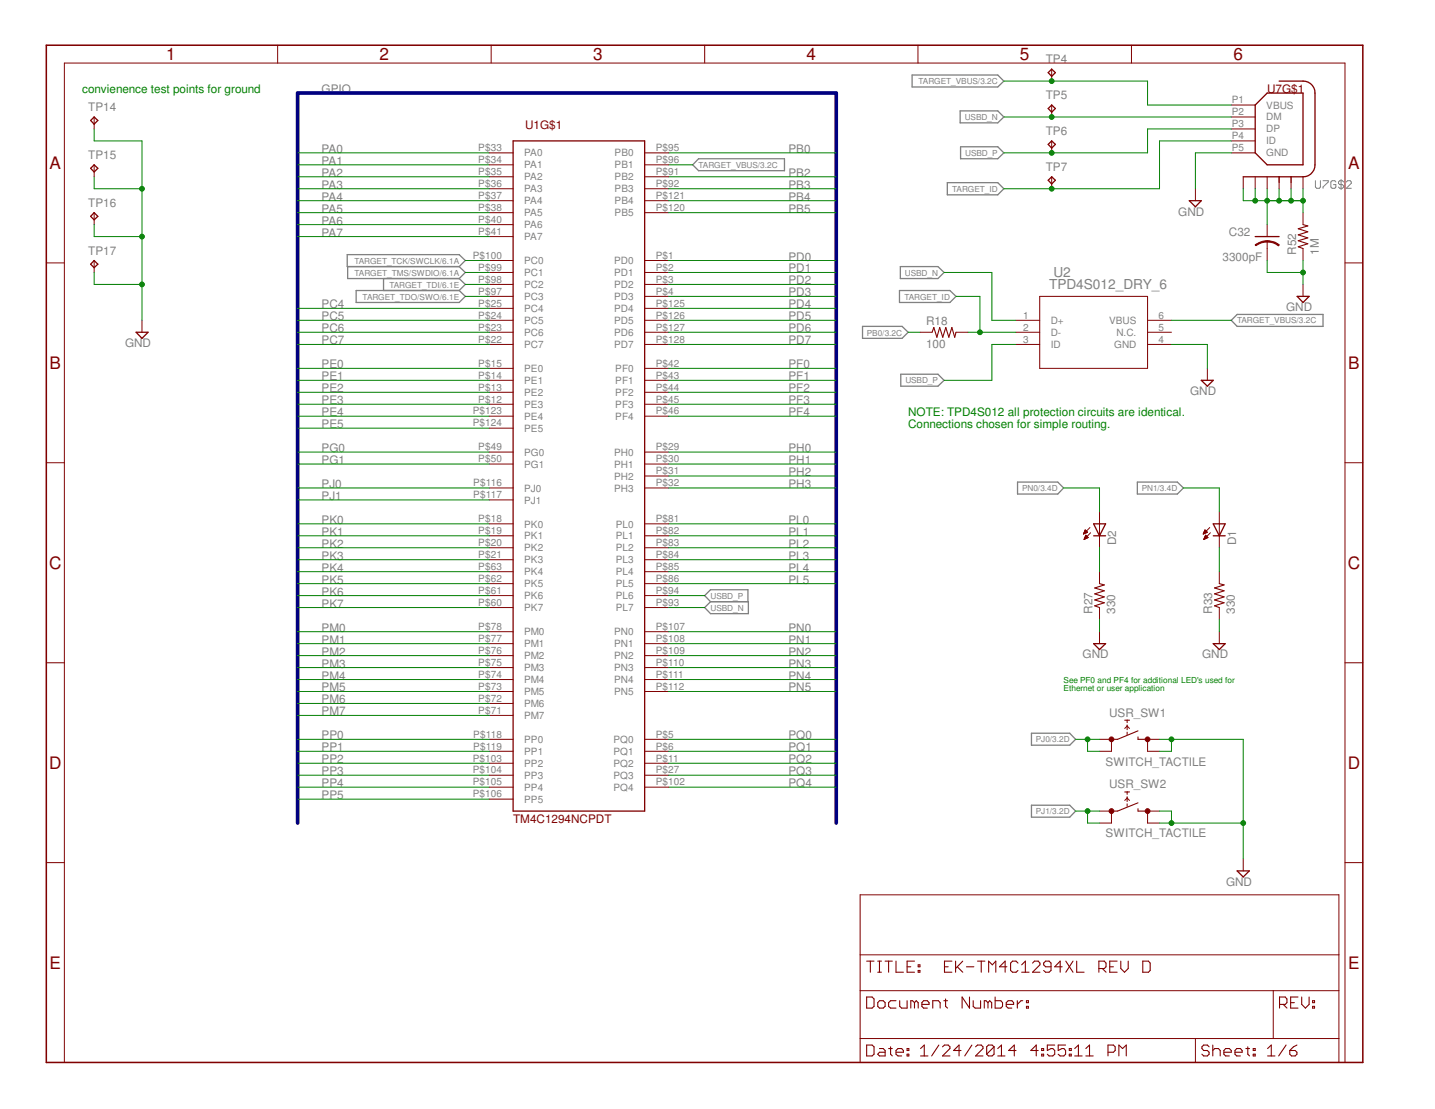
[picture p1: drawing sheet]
<svg xmlns="http://www.w3.org/2000/svg" width="279mm" height="216mm" viewBox="0 0 279 216" stroke-linecap="round" stroke-linejoin="round" font-family="sans-serif">
<path d="M256.1 35.2v1.2l.3 .3h.5l.2-.3v-1.2M257.6 35.2h1v.2l-1 1v.3M260.1 35.4l-.2-.2h-.5l-.3 .2v1l.3 .3h.5l.2-.3v-.5h-.5M261.1 34.9v2M261.6 35.4l-.2-.2h-.5l-.3 .2v.3l.3 .2h.5l.2 .3v.2l-.2 .3h-.5l-.3-.3M262.1 35.4l.3-.2h.5l.2 .2v.3l-1 1h1" fill="none" stroke="#808080" stroke-width=".19"/>
<g fill="none" stroke="#808080" stroke-width=".25">
<path d="M177.6 14.6h16.7l1.2 1.2-1.2 1.1h-16.7zM136 30.9h16.7v2.3h-16.7l-1.1-1.1zM184.4 35.6h9.9l1.2 1.1-1.2 1.2h-9.9zM186.9 21.6h7.4l1.2 1.2-1.2 1.1h-7.4zM187 28.6h7.3l1.2 1.2-1.2 1.1h-7.3zM67.6 49.6h21.8l1.2 1.1-1.2 1.2h-21.8zM67.7 51.9v2.3h21.7M69.3 56.6h20.1l1.2 1.1-1.2 1.2h-20.1zM74.7 54.2v2.4M89.4 51.9l1.2 1.1-1.2 1.2M89.4 54.2l1.2 1.2-1.2 1.2M175.1 56.6h9.9l1.1 1.1-1.1 1.2h-9.9z"/>
<path d="M175.3 51.9h7.3l1.2 1.1-1.2 1.2h-7.3zM167.9 63.5h7.7l1.2 1.2-1.2 1.2h-7.7zM175.4 72.9h7.2l1.2 1.1-1.2 1.2h-7.2zM239.7 62.4l1.2-1.2h16.7v2.3h-16.7zM198.1 93.9h7.9l1.1 1.1-1.1 1.2h-7.9zM221.4 93.9h7.8l1.2 1.1-1.2 1.2h-7.8zM138.3 117.1l-1.1-1.1 1.1-1.2h7.3v2.3M138.3 117.1h7.4v2.4h-7.4l-1.1-1.2zM200.8 142.7h7.5l1.1 1.2-1.1 1.2h-7.5zM200.8 156.8h7.5l1.1 1.1-1.1 1.2h-7.5z"/>
</g>
<path d="M9 8.8h256.3v198h-256.3z" fill="none" stroke="#800000" stroke-width=".3"/>
<g fill="none" stroke="#800000" stroke-width=".19">
<path d="M54.1 8.8v3.5M95.6 8.8v3.5M137.2 8.8v3.5M178.7 8.8v3.5M204.8 13.5v2.3M220.3 8.8v3.5M204.8 20.4v2.4M204.8 27.4v2.4M204.8 34.4v2.3M232.7 36.7v2.4M9 51.2h3.5M253.7 55.4v2.3"/>
<path d="M261.9 51.2h3.4M9 90.1h3.5M237.4 99.7v6.9M261.9 90.1h3.4M234.3 103.9h.1M234.4 103.7h.5M234.4 103.6h.6M234.4 104.9h.1M234.4 103.5h.5M234.4 104.9h.3M234.4 104.8h.5M234.5 103.4h.4"/>
<path d="M234.5 104.7h.5M234.5 103.4h.3M234.5 104.6h.7M234.6 103.3h.1M234.6 103.2h.1M234.6 104.6h.5M234.6 103.2l.5 .4-.8 .4zM234.6 104.5h.4M234.6 104.4h.3M234.7 104.4h.2M234.7 104.3h.1M234.7 104.2l.5 .4-.8 .4z"/>
<path d="M234.8 103.8h-.5M235.5 102.7l-1.2 1.3M235.7 103.7l-1.3 1.3M237.4 111.3v2.3M237.4 118.3v2.3M9 129h3.5M237.4 123v2.3M261.9 129h3.4M9 167.9h3.5M167.5 174.2h93.2v32.6h-93.2zM261.9 167.9h3.4M167.5 192.9h93.2"/>
<path d="M167.5 185.9h93.2M247.9 192.9v9.3M12.5 206.8v-194.5h249.4v194.5M167.5 202.2h93.2M232.7 202.2v4.6"/>
</g>
<g fill="none" stroke="#800000" stroke-width=".21">
<path d="M237.4 113.6l.9 .3-1.8 .6 1.8 .5-1.8 .6 1.8 .6-1.8 .6 1.8 .5-1.8 .6 .9 .4M168.7 194.1h1.1l.4 .4v1.4l-.4 .4h-1.1zM168.7 187.1h1.5M169.5 187.1v2.2M170.9 187.1h.7M170.9 189.3h.7M171.2 194.8h.8l.3 .4v.7l-.3 .4h-.8l-.3-.4v-.7zM171.2 187.1v2.2M172.3 187.1h1.4M173 187.1v2.2M174.5 187.1v2.2h1.4M174.5 194.8h-1.1l-.4 .4v.7l.4 .4h1.1"/>
<path d="M175.2 194.8v1.1l.4 .4h1v-1.5M176.6 188.2h.7M178.1 187.1h-1.5v2.2h1.5M178.1 195.2l-.4-.4h-.4v1.5M178.1 195.2l.3-.4 .4 .4v1.1M178.1 195.2v1.1M178.8 188.9h.3v.4h-.3zM178.8 187.8h.3v.4h-.3zM179.5 195.5h1.4v-.3l-.3-.4h-.8l-.3 .4v.7l.3 .4h.8M181.6 196.3v-1.5h1.1l.3 .4v1.1M183.8 194.8h.7M183.9 188.2h.7"/>
<path d="M184.1 194.5v1.4l.4 .4M185.3 187.1h-1.4v2.2h1.4M186.1 187.1v2.2M186.4 188.2l1.1 1.1M187.5 187.1l-1.4 1.5M188.2 188.2h1.4M188.8 194.1v2.2l-1.5-2.2v2.2M189.5 194.8v1.1l.4 .4h1v-1.5M190.3 187.1h1.5M191.1 187.1v2.2M192.4 195.2l-.4-.4h-.4v1.5M192.4 195.2v1.1"/>
<path d="M192.4 195.2l.3-.4 .4 .4v1.1M192.5 189.3v-2.2l.7 .7 .7-.7v2.2M193.8 194.1v2.2h1.1l.3-.4v-.7l-.3-.4h-1.1M195.9 195.5h1.5v-.3l-.4-.4h-.7l-.4 .4v.7l.4 .4h.7M196 188.2h-1.4l1.1-1.1v2.2M198.1 194.8v1.5M198.2 187.5l-.4-.4h-.7l-.3 .4v1.4l.3 .4h.7l.4-.4M198.9 189.3h1.5M198.9 187.8l.7-.7v2.2M199.1 194.8h-.3l-.7 .7M199.9 195.9h.3v.4h-.3zM199.9 194.8h.3v.4h-.3z"/>
<path d="M201 187.5l.4-.4h.7l.4 .4v.3l-1.5 1.5h1.5M204.6 188.2h-1l-.4-.4v-.3l.4-.4h.7l.3 .4v1.4l-.3 .4h-.7l-.4-.4M206.8 188.2h-1.4l1-1.1v2.2M207.5 187.1l1.4 2.2M208.9 187.1l-1.4 2.2M209.6 187.1v2.2h1.5M214 188.6h1l.3-.4v-.7l-.3-.4h-1v2.2M214.6 188.6l.7 .7M216.1 188.2h.7M217.5 187.1h-1.4v2.2h1.4M218.2 187.1v1.5l.7 .7 .8-.7v-1.5M222.5 187.1h1.1l.3 .4v1.4l-.3 .4h-1.1z"/>
<path d="M249.1 195.5h1.1l.4-.3v-.7l-.4-.4h-1.1v2.2M249.9 195.5l.7 .8M251.3 195.2h.7M252.7 194.1h-1.4v2.2h1.4M253.4 194.1v1.4l.8 .8 .7-.8v-1.4M255.6 195.9h.3v.4h-.3zM255.6 194.8h.3v.4h-.3zM168.7 203.5h1.1l.4 .3v1.4l-.4 .4h-1.1zM171.2 204.1h.8l.3 .4v1.1h-1.1l-.3-.4 .3-.3h1.1M173 204.1h.7M173.4 203.8v1.4l.3 .4M174.5 204.9h1.4v-.4l-.3-.4h-.8l-.3 .4v.7l.3 .4h.8"/>
<path d="M176.6 205.2h.4v.4h-.4zM176.6 204.1h.4v.4h-.4zM179.2 205.6h1.5M179.2 204.1l.8-.6v2.1M182.8 203.5l-1.4 2.1M183.5 203.8l.4-.3h.7l.4 .3v.3l-1.5 1.5h1.5M187.1 204.5h-1.4l1-1v2.1M189.2 203.5l-1.4 2.1M189.9 203.8l.4-.3h.8l.3 .3v.3l-1.5 1.5h1.5M193.5 203.8v1.4l-.3 .4h-.8l-.3-.4M193.5 203.8l-.3-.3h-.8l-.3 .3v1.4M193.5 203.8l-1.4 1.4"/>
<path d="M194.3 205.6h1.4M194.3 204.1l.7-.6v2.1M197.8 204.5h-1.4l1.1-1v2.1M202.1 204.5h-1.4l1.1-1v2.1M202.8 205.2h.4v.4h-.4zM202.8 204.1h.4v.4h-.4zM205.4 203.5h-1.5v1l.7-.4h.4l.4 .4v.7l-.4 .4h-.7l-.4-.4M207.5 203.5h-1.5v1l.8-.4h.3l.4 .4v.7l-.4 .4h-.7l-.4-.4M208.2 205.2h.4v.4h-.4zM208.2 204.1h.4v.4h-.4zM209.3 205.6h1.4M209.3 204.1l.7-.6v2.1"/>
<path d="M211.4 205.6h1.5M211.4 204.1l.7-.6v2.1M215.7 204.9h1.1l.3-.4v-.7l-.3-.3h-1.1v2.1M217.8 205.6v-2.1l.8 .6 .7-.6v2.1M235.4 203.8l-.3-.3h-.7l-.4 .3v.3l.4 .4h.7l.3 .4v.3l-.3 .4h-.7l-.4-.4M236.1 204.5l.4-.4h.7l.4 .4v1.1M236.1 203.5v2.1M238.3 204.9h1.4v-.4l-.3-.4h-.8l-.3 .4v.7l.3 .4h.8M240.5 204.9h1.4v-.4l-.4-.4h-.7l-.3 .4v.7l.3 .4h.7M242.6 204.1h.7M243 203.8v1.4l.3 .4M244 205.2h.4v.4h-.4z"/>
<path d="M244 204.1h.4v.4h-.4zM246.8 205.6h1.4M246.8 204.1l.7-.6v2.1M250.4 203.5l-1.4 2.1M251.1 204.5h1.1l.3 .4v.3l-.3 .4h-.7l-.4-.4zM252.5 203.5l-.7 .3-.7 .7"/>
</g>
<path d="M204.1 14.1l.7-.6 .7 .6-.7 .8zM204.1 21.1l.7-.7 .7 .7-.7 .7zM204.1 28.1l.7-.7 .7 .7-.7 .7zM204.1 35.1l.7-.7 .7 .7-.7 .7zM231.6 39.1h2.3l-1.2 1.2zM252.6 57.7h2.3l-1.2 1.2zM236.2 102h2.3l-1.1 2.3zM236.2 104.3h2.3M236.2 125.3h2.3l-1.1 1.1z" fill="none" stroke="#800000" stroke-width=".25"/>
<circle cx="216.4" cy="143.9" r=".46" fill="#800000"/>
<circle cx="216.4" cy="143.9" r=".46" fill="none" stroke="#800000" stroke-width=".19"/>
<circle cx="223.4" cy="143.9" r=".46" fill="#800000"/>
<g fill="none" stroke="#800000" stroke-width=".19">
<path d="M214.1 143.9h2.3v2.4h-2.3M219 141.8l.5-.4 .4 .4M225.8 143.9h-2.4v2.4h2.4"/>
<circle cx="223.4" cy="143.9" r=".46"/>
</g>
<path d="M219 140.2h.9M219.5 140.2v.5M219.5 141.1v1M219.5 142.5v.5M221.6 142.3l-4 1.6h-1.2M221.6 143.5v.4h1.8" fill="none" stroke="#800000" stroke-width=".21"/>
<circle cx="216.4" cy="157.9" r=".46" fill="#800000"/>
<circle cx="216.4" cy="157.9" r=".46" fill="none" stroke="#800000" stroke-width=".19"/>
<circle cx="223.4" cy="157.9" r=".46" fill="#800000"/>
<g fill="none" stroke="#800000" stroke-width=".19">
<path d="M18.3 22.8v2.3M18.3 32.1v2.3M95.2 29.8h4.7M95.2 32.1h4.7M95.2 34.4h4.7M95.2 36.7h4.7M95.2 39.1h4.7M125.5 29.8h4.7M125.5 32.1h4.7M125.5 34.4h4.7M125.5 36.7h4.7M125.5 39.1h4.7"/>
<path d="M239.7 22.8h4.7M239.7 25.1h4.7M239.7 29.8h4.7M239.7 27.4h4.7M239.7 20.4h4.7M242.1 34.4v2.3M244.4 34.4v2.3M246.7 34.4v2.3M249 34.4v2.3M251.4 34.4v2.3M253.7 34.4v2.3M18.3 41.4v2.3"/>
<path d="M18.3 50.7v2.3M95.2 57.7h4.7M95.2 41.4h4.7M95.2 43.7h4.7M95.2 46.1h4.7M95.2 50.7h4.7M95.2 53h4.7M95.2 55.4h4.7M125.5 57.7h4.7M125.5 41.4h4.7M125.5 50.7h4.7M125.5 53h4.7"/>
<path d="M125.5 55.4h4.7M202.4 57.7h21v14h-21zM246.7 47v1.4M253.7 41.4v2.3M253.7 48.4v2.3M27.6 62.4v2.3M95.2 71.7h4.7M95.2 62.4h4.7M95.2 64.7h4.7M95.2 67.1h4.7M95.2 60h4.7M95.2 74h4.7"/>
<path d="M95.2 76.4h4.7M95.2 78.7h4.7M125.5 71.7h4.7M125.5 62.4h4.7M125.5 64.7h4.7M125.5 67.1h4.7M125.5 60h4.7M125.5 74h4.7M125.5 76.4h4.7M125.5 78.7h4.7M179.2 64.7h2.3M186.1 64.7h2.4"/>
<path d="M197.8 62.4h4.6M197.8 64.7h4.6M197.8 67.1h4.6M223.4 62.4h4.7M223.4 64.7h4.7M223.4 67.1h4.7M235.1 71.7v2.3M95.2 81h4.7M95.2 83.4h4.7M95.2 88h4.7M95.2 90.3h4.7M95.2 95h4.7"/>
<path d="M95.2 97.3h4.7M125.5 81h4.7M125.5 88h4.7M125.5 90.3h4.7M125.5 92.7h4.7M125.5 95h4.7M214.1 99.7v6.9M95.2 102h4.7M95.2 104.3h4.7M95.2 106.6h4.7M95.2 109h4.7M95.2 111.3h4.7"/>
<path d="M95.2 113.6h4.7M95.2 116h4.7M95.2 118.3h4.7M125.5 102h4.7M125.5 104.3h4.7M125.5 106.6h4.7M125.5 109h4.7M125.5 111.3h4.7M125.5 113.6h4.7M125.5 116h4.7M125.5 118.3h4.7M211 103.9h.1"/>
<path d="M211.1 103.7h.6M211.1 104.9h.1M211.1 103.6h.7M211.1 104.9h.3M211.2 103.5h.5M211.2 103.4h.4M211.2 104.8h.3M211.2 103.4h.3M211.2 104.7h.6M211.2 104.6h.7M211.2 103.3h.2M211.2 104.6h.6"/>
<path d="M211.3 103.2l.5 .4-.9 .4zM211.3 103.2h.1M211.3 104.5h.4M211.3 104.4h.3M211.4 104.4h.2M211.4 104.3h.1M211.5 103.8h-.5M211.9 104.6l-.5-.4-.3 .8M211.9 104.6l-.8 .4M212.2 102.7l-1.3 1.3M212.3 103.7l-1.2 1.3M214.1 111.3v2.3"/>
<path d="M214.1 118.3v2.3M95.2 123h4.7M95.2 125.3h4.7M95.2 127.6h4.7M95.2 130h4.7M95.2 132.3h4.7M95.2 134.6h4.7M95.2 136.9h4.7M95.2 139.3h4.7M125.5 123h4.7M125.5 125.3h4.7M125.5 127.6h4.7"/>
<path d="M125.5 130h4.7M125.5 132.3h4.7M125.5 134.6h4.7M214.1 123v2.3M95.2 143.9h4.7M95.2 146.3h4.7M95.2 148.6h4.7M95.2 150.9h4.7M95.2 153.2h4.7M95.2 155.6h4.7M125.5 143.9h4.7M125.5 146.3h4.7"/>
<path d="M125.5 148.6h4.7M125.5 150.9h4.7M125.5 153.2h4.7M214.1 157.9h2.3v2.3h-2.3M219 155.8l.5-.4 .4 .4M225.8 157.9h-2.4v2.3h2.4M242.1 167.2v2.3"/>
<circle cx="223.4" cy="157.9" r=".46"/>
</g>
<path d="M253.7 43.7l.9 .3-1.8 .5 1.8 .6-1.8 .6 1.8 .6-1.8 .6 1.8 .6-1.8 .5 .9 .4M181.5 64.7l.3-.9 .6 1.9 .6-1.9 .6 1.9 .5-1.9 .6 1.9 .6-1.9 .6 1.9 .2-1M214.1 113.6l.9 .3-1.9 .6 1.9 .5-1.9 .6 1.9 .6-1.9 .6 1.9 .5-1.9 .6 1 .4M219 154.2h.9M219.5 154.2v.4M219.5 155.1v.9M219.5 156.5v.5M221.6 156.3l-4 1.6h-1.2M221.6 157.4v.5h1.8" fill="none" stroke="#800000" stroke-width=".21"/>
<g fill="none" stroke="#800000" stroke-width=".25">
<path d="M249 15.8h4.7a2.28 2.28 0 0 1 2.3 2.3v14a2.35 2.35 0 0 1-2.3 2.3h-11.6M17.7 23.5l.6-.7 .7 .7-.7 .7zM17.7 32.8l.6-.7 .7 .7-.7 .7zM99.9 27.4h25.6v130.5h-25.6zM244.4 20.4l2.3-2.3h7v14h-7l-2.3-2.3zM18.3 41.4l.7 .7-.7 .7-.6-.7zM18.3 50.7l.7 .7-.7 .7-.6-.7zM244.4 46.1h4.6M26.5 64.7h2.3l-1.2 1.2zM233.9 74h2.3l-1.1 1.2zM212.9 102h2.4l-1.2 2.3zM212.9 104.3h2.4"/>
<path d="M212.9 125.3h2.4l-1.2 1.1zM240.9 169.5h2.3l-1.1 1.2z"/>
</g>
<path d="M246.7 46.9a4.2 4.2 0 0 1 2.4 .8l-.2 .2a3.1 3.1 0 0 0-2.2-.8z" fill-rule="evenodd" fill="#800000"/>
<path d="M246.7 46.9a4.2 4.2 0 0 1 2.4 .8l-.2 .2a3.1 3.1 0 0 0-2.2-.8z" fill="none" stroke="#800000" stroke-width=".19"/>
<path d="M244.4 47.7l.2-.2a3.9 3.9 0 0 1 2.1-.6v.2a3.5 3.5 0 0 0-2.2 .7z" fill-rule="evenodd" fill="#800000"/>
<path d="M244.4 47.7l.2-.2a3.9 3.9 0 0 1 2.1-.6v.2a3.5 3.5 0 0 0-2.2 .7zM246.7 43.7v2.4M246.7 48.4v2.3" fill="none" stroke="#800000" stroke-width=".19"/>
<path d="M58 160.2v-142.1h104.8v142.1" fill="none" stroke="#000080" stroke-width=".72"/>
<path d="M195.5 15.8h9.3M58 29.8h37.2M58 32.1h37.2M58 34.4h37.2M58 36.7h37.2M58 39.1h37.2M130.2 29.8h32.6M130.2 32.1h4.7M58 41.4h37.2M58 43.7h37.2M58 46.1h37.2M176.8 64.7h2.4" fill="none" stroke="#008000" stroke-width=".19"/>
<circle cx="204.8" cy="15.8" r=".46" fill="#008000"/>
<g fill="none" stroke="#008000" stroke-width=".19">
<path d="M204.8 15.8h18.6v4.6h16.3M130.2 34.4h32.6M130.2 36.7h32.6M130.2 39.1h32.6M130.2 41.4h32.6M130.2 50.7h32.6M130.2 53h32.6M130.2 55.4h32.6M130.2 57.7h32.6M58 62.4h37.2M58 60h37.2M58 64.7h37.2"/>
<path d="M58 67.1h37.2M58 71.7h37.2M58 74h37.2M58 76.4h37.2M58 78.7h37.2M130.2 62.4h32.6M130.2 60h32.6M130.2 64.7h32.6M130.2 67.1h32.6M130.2 71.7h32.6M130.2 74h32.6M130.2 76.4h32.6"/>
<path d="M130.2 78.7h32.6M228.1 62.4h11.6M58 81h37.2M58 83.4h37.2M58 88h37.2M58 90.3h37.2M58 95h37.2M130.2 81h32.6M130.2 88h32.6M130.2 90.3h32.6M130.2 92.7h32.6M130.2 95h32.6"/>
<path d="M209.4 143.9h4.7M211.8 143.9v2.4h2.3"/>
<circle cx="204.8" cy="15.8" r=".46"/>
</g>
<circle cx="211.8" cy="143.9" r=".46" fill="#008000"/>
<g fill="none" stroke="#008000" stroke-width=".19">
<path d="M58 97.3h37.2M209.4 157.9h4.7M211.8 157.9v2.3h2.3"/>
<circle cx="211.8" cy="143.9" r=".46"/>
</g>
<circle cx="211.8" cy="157.9" r=".46" fill="#008000"/>
<g fill="none" stroke="#008000" stroke-width=".19">
<path d="M195.5 29.8h9.3M58 102h37.2M58 104.3h37.2M58 106.6h37.2M58 109h37.2M58 111.3h37.2M58 113.6h37.2M58 116h37.2M58 118.3h37.2M130.2 102h32.6M130.2 104.3h32.6M130.2 106.6h32.6"/>
<path d="M130.2 109h32.6M130.2 111.3h32.6M130.2 113.6h32.6M130.2 116h7"/>
<circle cx="211.8" cy="157.9" r=".46"/>
</g>
<circle cx="204.8" cy="29.8" r=".46" fill="#008000"/>
<g fill="none" stroke="#008000" stroke-width=".19">
<path d="M195.5 22.8h44.2M239.7 25.1h-16.3v4.7h-18.6M197.8 67.1h-4.7v6.9h-9.3M130.2 118.3h7"/>
<circle cx="204.8" cy="29.8" r=".46"/>
</g>
<circle cx="204.8" cy="22.8" r=".46" fill="#008000"/>
<g fill="none" stroke="#008000" stroke-width=".19">
<path d="M239.7 29.8h-7v6.9M183.8 53h9.3v9.4h4.7M246.7 50.7v2.3h7M253.7 50.7v4.7M207.1 95h7v4.7M230.4 95h7v4.7M58 123h37.2M58 125.3h37.2M58 127.6h37.2M58 130h37.2M58 132.3h37.2M58 134.6h37.2"/>
<path d="M58 136.9h37.2M58 139.3h37.2M130.2 123h32.6M130.2 125.3h32.6M130.2 127.6h32.6M130.2 130h32.6M130.2 132.3h32.6M130.2 134.6h32.6M237.4 120.6v2.4M58 143.9h37.2M58 146.3h37.2M58 148.6h37.2"/>
<path d="M58 150.9h37.2M58 153.2h37.2M58 155.6h37.2M130.2 143.9h32.6M130.2 146.3h32.6M130.2 148.6h32.6M130.2 150.9h32.6M130.2 153.2h32.6"/>
<circle cx="204.8" cy="22.8" r=".46"/>
</g>
<circle cx="253.7" cy="53" r=".46" fill="#008000"/>
<g fill="none" stroke="#008000" stroke-width=".19">
<path d="M225.8 143.9h16.3v23.3M225.8 160.2h2.3"/>
<circle cx="253.7" cy="53" r=".46"/>
</g>
<circle cx="242.1" cy="160.2" r=".46" fill="#008000"/>
<g fill="none" stroke="#008000" stroke-width=".19">
<path d="M225.8 157.9h2.3v2.3h14"/>
<circle cx="242.1" cy="160.2" r=".46"/>
</g>
<circle cx="228.1" cy="160.2" r=".46" fill="#008000"/>
<g fill="none" stroke="#008000" stroke-width=".19">
<path d="M228.1 143.9v2.4h-2.3"/>
<circle cx="228.1" cy="160.2" r=".46"/>
</g>
<circle cx="228.1" cy="143.9" r=".46" fill="#008000"/>
<g fill="none" stroke="#008000" stroke-width=".19">
<path d="M18.3 25.1v2.3h9.3v35M18.3 53v2.4h9.3M228.1 67.1h7v4.6M214.1 120.6v2.4"/>
<circle cx="228.1" cy="143.9" r=".46"/>
</g>
<circle cx="27.6" cy="55.4" r=".46" fill="#008000"/>
<g fill="none" stroke="#008000" stroke-width=".19">
<path d="M18.3 43.7v2.4h9.3"/>
<circle cx="27.6" cy="55.4" r=".46"/>
</g>
<circle cx="27.6" cy="46.1" r=".46" fill="#008000"/>
<g fill="none" stroke="#008000" stroke-width=".19">
<path d="M18.3 34.4v2.3h9.3"/>
<circle cx="27.6" cy="46.1" r=".46"/>
</g>
<circle cx="27.6" cy="36.7" r=".46" fill="#008000"/>
<g fill="none" stroke="#008000" stroke-width=".19">
<path d="M244.4 36.7v2.4M90.6 50.7h4.6M90.6 53h4.6M90.6 55.4h4.6M90.6 57.7h4.6M237.4 106.6v4.7"/>
<circle cx="27.6" cy="36.7" r=".46"/>
</g>
<circle cx="253.7" cy="39.1" r=".46" fill="#008000"/>
<g fill="none" stroke="#008000" stroke-width=".19">
<path d="M253.7 36.7v2.4h-7"/>
<circle cx="253.7" cy="39.1" r=".46"/>
</g>
<circle cx="244.4" cy="39.1" r=".46" fill="#008000"/>
<g fill="none" stroke="#008000" stroke-width=".19">
<path d="M244.4 39.1h7M246.7 36.7v2.4"/>
<circle cx="244.4" cy="39.1" r=".46"/>
</g>
<circle cx="246.7" cy="39.1" r=".46" fill="#008000"/>
<g fill="none" stroke="#008000" stroke-width=".19">
<path d="M249 36.7v2.4"/>
<circle cx="246.7" cy="39.1" r=".46"/>
</g>
<circle cx="249" cy="39.1" r=".46" fill="#008000"/>
<g fill="none" stroke="#008000" stroke-width=".19">
<path d="M251.4 36.7v2.4"/>
<circle cx="249" cy="39.1" r=".46"/>
</g>
<circle cx="251.4" cy="39.1" r=".46" fill="#008000"/>
<g fill="none" stroke="#008000" stroke-width=".19">
<path d="M242.1 36.7v2.4h2.3M246.7 39.1v4.6M253.7 39.1v2.3M190.8 57.7v7M188.5 64.7h9.3M214.1 106.6v4.7"/>
<circle cx="251.4" cy="39.1" r=".46"/>
</g>
<circle cx="190.8" cy="64.7" r=".46" fill="#008000"/>
<g fill="none" stroke="#008000" stroke-width=".19">
<path d="M195.5 36.7h30.3M186.1 57.7h4.7"/>
<circle cx="190.8" cy="64.7" r=".46"/>
</g>
<circle cx="204.8" cy="36.7" r=".46" fill="#008000"/>
<g fill="none" stroke="#008000" stroke-width=".19">
<path d="M239.7 27.4h-13.9v9.3"/>
<circle cx="204.8" cy="36.7" r=".46"/>
</g>
<g font-size="3.3" fill="#800000">
<text x="32.3" y="11.7">1</text>
<text x="73.9" y="11.7">2</text>
<text x="115.5" y="11.7">3</text>
<text x="157.1" y="11.7">4</text>
<text x="198.6" y="11.7">5</text>
<text x="240.2" y="11.7">6</text>
<text x="9.7" y="32.9">A</text>
<text x="262.5" y="32.9">A</text>
<text x="9.7" y="71.8">B</text>
<text x="262.5" y="71.8">B</text>
<text x="9.6" y="110.7">C</text>
<text x="262.4" y="110.7">C</text>
<text x="9.6" y="149.6">D</text>
<text x="262.4" y="149.6">D</text>
<text x="9.7" y="188.6">E</text>
<text x="262.5" y="188.6">E</text>
</g>
<g font-size="2.7" fill="#808080">
<text x="204.3" y="56.3">TPD4S012_DRY_6</text>
<text x="205.1" y="54">U2</text>
</g>
<g font-size="2.3" fill="#808080">
<text x="203.6" y="12.3">TP4</text>
<text x="17.2" y="21.6">TP14</text>
<text x="62.6" y="18.1">GPIO</text>
<text x="203.6" y="19.3">TP5</text>
<text x="62.6" y="29.8">PA0</text>
<text x="153.5" y="29.8">PB0</text>
<text x="203.6" y="26.2">TP6</text>
<text x="17.2" y="30.9">TP15</text>
<text x="62.6" y="32.1">PA1</text>
<text x="62.6" y="34.4">PA2</text>
<text x="153.5" y="34.4">PB2</text>
<text x="203.6" y="33.2">TP7</text>
<text x="17.2" y="40.3">TP16</text>
<text x="62.6" y="36.7">PA3</text>
<text x="62.6" y="41.4">PA5</text>
<text x="62.6" y="39.1">PA4</text>
<text x="153.5" y="36.7">PB3</text>
<text x="153.5" y="39.1">PB4</text>
<text x="153.5" y="41.4">PB5</text>
<text x="229.4" y="42">GND</text>
<text x="62.6" y="43.7">PA6</text>
<text x="62.6" y="46.1">PA7</text>
<text x="239.3" y="46">C32</text>
<text x="17.2" y="49.6">TP17</text>
<text x="153.5" y="50.7">PD0</text>
<text x="153.5" y="53">PD1</text>
<text x="238" y="50.9">3300pF</text>
<text x="252.3" y="49.6" transform="rotate(-90 252.3 49.6)">R52</text>
<text x="256.8" y="49.6" transform="rotate(-90 256.8 49.6)">1M</text>
<text x="153.5" y="55.4">PD2</text>
<text x="153.5" y="57.7">PD3</text>
<text x="62.6" y="60">PC4</text>
<text x="62.6" y="62.4">PC5</text>
<text x="62.6" y="64.7">PC6</text>
<text x="153.5" y="60">PD4</text>
<text x="153.5" y="62.4">PD5</text>
<text x="153.5" y="64.7">PD6</text>
<text x="180.3" y="63.3">R18</text>
<text x="250.4" y="60.6">GND</text>
<text x="24.3" y="67.6">GND</text>
<text x="62.6" y="67.1">PC7</text>
<text x="62.6" y="71.7">PE0</text>
<text x="153.5" y="67.1">PD7</text>
<text x="153.5" y="71.7">PF0</text>
<text x="180.3" y="67.7">100</text>
<text x="62.6" y="74">PE1</text>
<text x="62.6" y="76.4">PE2</text>
<text x="153.5" y="74">PF1</text>
<text x="153.5" y="76.4">PF2</text>
<text x="231.7" y="76.9">GND</text>
<text x="62.6" y="78.7">PE3</text>
<text x="62.6" y="81">PE4</text>
<text x="62.6" y="83.4">PE5</text>
<text x="153.5" y="78.7">PF3</text>
<text x="153.5" y="81">PF4</text>
<text x="62.6" y="88">PG0</text>
<text x="153.5" y="88">PH0</text>
<text x="62.6" y="90.3">PG1</text>
<text x="62.6" y="95">PJ0</text>
<text x="153.5" y="90.3">PH1</text>
<text x="153.5" y="92.7">PH2</text>
<text x="153.5" y="95">PH3</text>
<text x="62.6" y="97.3">PJ1</text>
<text x="62.6" y="102">PK0</text>
<text x="153.5" y="102">PL0</text>
<text x="62.6" y="104.3">PK1</text>
<text x="62.6" y="106.6">PK2</text>
<text x="153.5" y="104.3">PL1</text>
<text x="153.5" y="106.6">PL2</text>
<text x="217.3" y="106.2" transform="rotate(-90 217.3 106.2)">D2</text>
<text x="240.7" y="106.2" transform="rotate(-90 240.7 106.2)">D1</text>
<text x="62.6" y="109">PK3</text>
<text x="62.6" y="111.3">PK4</text>
<text x="62.6" y="113.6">PK5</text>
<text x="153.5" y="109">PL3</text>
<text x="153.5" y="111.3">PL4</text>
<text x="153.5" y="113.6">PL5</text>
<text x="62.6" y="116">PK6</text>
<text x="62.6" y="118.3">PK7</text>
<text x="212.7" y="119.5" transform="rotate(-90 212.7 119.5)">R27</text>
<text x="217.1" y="119.5" transform="rotate(-90 217.1 119.5)">330</text>
<text x="236" y="119.5" transform="rotate(-90 236 119.5)">R33</text>
<text x="240.4" y="119.5" transform="rotate(-90 240.4 119.5)">330</text>
<text x="62.6" y="123">PM0</text>
<text x="62.6" y="125.3">PM1</text>
<text x="153.5" y="125.3">PN1</text>
<text x="153.5" y="123">PN0</text>
<text x="62.6" y="127.6">PM2</text>
<text x="62.6" y="130">PM3</text>
<text x="153.5" y="127.6">PN2</text>
<text x="153.5" y="130">PN3</text>
<text x="210.8" y="128.2">GND</text>
<text x="234.1" y="128.2">GND</text>
<text x="62.6" y="132.3">PM4</text>
<text x="62.6" y="134.6">PM5</text>
<text x="62.6" y="136.9">PM6</text>
<text x="153.5" y="132.3">PN4</text>
<text x="153.5" y="134.6">PN5</text>
<text x="62.6" y="139.3">PM7</text>
<text x="62.6" y="143.9">PP0</text>
<text x="153.5" y="143.9">PQ0</text>
<text x="215.9" y="139.5">USR_SW1</text>
<text x="62.6" y="146.3">PP1</text>
<text x="62.6" y="148.6">PP2</text>
<text x="153.5" y="146.3">PQ1</text>
<text x="153.5" y="148.6">PQ2</text>
<text x="215.3" y="149.1">SWITCH_TACTILE</text>
<text x="62.6" y="150.9">PP3</text>
<text x="62.6" y="153.2">PP4</text>
<text x="62.6" y="155.6">PP5</text>
<text x="153.5" y="150.9">PQ3</text>
<text x="153.5" y="153.2">PQ4</text>
<text x="215.9" y="153.5">USR_SW2</text>
<text x="215.3" y="163">SWITCH_TACTILE</text>
<text x="238.7" y="172.5">GND</text>
</g>
<g font-size="2.3" fill="#008000">
<text x="16" y="18.1">convienence test points for ground</text>
<text x="176.8" y="80.9">NOTE: TPD4S012 all protection circuits are identical.</text>
<text x="176.8" y="83.4">Connections chosen for simple routing.</text>
</g>
<g font-size="2.3" fill="#800000">
<text x="246.7" y="18.1">U7G$1</text>
<text x="102.2" y="25.1">U1G$1</text>
<text x="99.9" y="160.2">TM4C1294NCPDT</text>
</g>
<g font-size="1.9" fill="#808080">
<text x="239.8" y="22.4">P2</text>
<text x="239.8" y="20.1">P1</text>
<text x="246.5" y="23.5">DM</text>
<text x="246.5" y="21.1">VBUS</text>
<text x="93.1" y="29.4">P$33</text>
<text x="127.7" y="29.4">P$95</text>
<text x="239.8" y="24.8">P3</text>
<text x="239.8" y="29.4">P5</text>
<text x="239.8" y="27.1">P4</text>
<text x="246.5" y="25.8">DP</text>
<text x="246.5" y="28.1">ID</text>
<text x="93.1" y="31.7">P$34</text>
<text x="93.1" y="34.1">P$35</text>
<text x="102.1" y="30.4">PA0</text>
<text x="102.1" y="32.8">PA1</text>
<text x="102.1" y="35.1">PA2</text>
<text x="119.7" y="30.4">PB0</text>
<text x="119.7" y="32.8">PB1</text>
<text x="119.7" y="35.1">PB2</text>
<text x="127.7" y="31.7">P$96</text>
<text x="127.7" y="34.1">P$91</text>
<text x="246.5" y="30.4">GND</text>
<text x="93.1" y="36.4">P$36</text>
<text x="93.1" y="38.7">P$37</text>
<text x="93.1" y="41.1">P$38</text>
<text x="102.1" y="37.5">PA3</text>
<text x="102.1" y="39.8">PA4</text>
<text x="119.7" y="37.5">PB3</text>
<text x="119.7" y="39.8">PB4</text>
<text x="127.7" y="36.4">P$92</text>
<text x="127.7" y="38.7">P$121</text>
<text x="127.7" y="41.1">P$120</text>
<text x="93.1" y="43.4">P$40</text>
<text x="93.1" y="45.7">P$41</text>
<text x="102.1" y="42.1">PA5</text>
<text x="102.1" y="44.4">PA6</text>
<text x="102.1" y="46.8">PA7</text>
<text x="119.7" y="42.1">PB5</text>
<text x="92" y="50.4">P$100</text>
<text x="93.1" y="52.7">P$99</text>
<text x="102.1" y="51.4">PC0</text>
<text x="102.1" y="53.8">PC1</text>
<text x="119.6" y="51.4">PD0</text>
<text x="119.6" y="53.8">PD1</text>
<text x="127.7" y="50.4">P$1</text>
<text x="127.7" y="52.7">P$2</text>
<text x="93.1" y="55.1">P$98</text>
<text x="93.1" y="57.4">P$97</text>
<text x="93.1" y="59.7">P$25</text>
<text x="102.1" y="56.1">PC2</text>
<text x="102.1" y="58.4">PC3</text>
<text x="119.6" y="56.1">PD2</text>
<text x="119.6" y="58.4">PD3</text>
<text x="127.7" y="55.1">P$3</text>
<text x="127.7" y="57.4">P$4</text>
<text x="127.7" y="59.7">P$125</text>
<text x="93.1" y="62.1">P$24</text>
<text x="93.1" y="64.4">P$23</text>
<text x="102.1" y="60.7">PC4</text>
<text x="102.1" y="63.1">PC5</text>
<text x="102.1" y="65.4">PC6</text>
<text x="119.6" y="60.7">PD4</text>
<text x="119.6" y="63.1">PD5</text>
<text x="119.6" y="65.4">PD6</text>
<text x="127.7" y="62.1">P$126</text>
<text x="127.7" y="64.4">P$127</text>
<text x="199.2" y="62.1">1</text>
<text x="199.2" y="64.4">2</text>
<text x="204.6" y="63.1">D+</text>
<text x="204.6" y="65.4">D-</text>
<text x="215.9" y="63.1">VBUS</text>
<text x="217.4" y="65.4">N.C.</text>
<text x="225.6" y="62.1">6</text>
<text x="225.6" y="64.4">5</text>
<text x="93.1" y="66.7">P$22</text>
<text x="93.1" y="71.4">P$15</text>
<text x="102.1" y="67.7">PC7</text>
<text x="119.6" y="67.7">PD7</text>
<text x="127.7" y="66.7">P$128</text>
<text x="127.7" y="71.4">P$42</text>
<text x="199.2" y="66.7">3</text>
<text x="204.6" y="67.7">ID</text>
<text x="217" y="67.7">GND</text>
<text x="225.6" y="66.7">4</text>
<text x="93.1" y="73.7">P$14</text>
<text x="93.1" y="76">P$13</text>
<text x="102.1" y="72.4">PE0</text>
<text x="102.1" y="74.7">PE1</text>
<text x="102.1" y="77">PE2</text>
<text x="119.8" y="72.4">PF0</text>
<text x="119.8" y="74.7">PF1</text>
<text x="119.8" y="77">PF2</text>
<text x="127.7" y="73.7">P$43</text>
<text x="127.7" y="76">P$44</text>
<text x="92" y="80.7">P$123</text>
<text x="92" y="83">P$124</text>
<text x="93.1" y="78.4">P$12</text>
<text x="102.1" y="79.4">PE3</text>
<text x="102.1" y="81.7">PE4</text>
<text x="119.8" y="79.4">PF3</text>
<text x="119.8" y="81.7">PF4</text>
<text x="127.7" y="78.4">P$45</text>
<text x="127.7" y="80.7">P$46</text>
<text x="93.1" y="87.7">P$49</text>
<text x="102.1" y="84">PE5</text>
<text x="102.1" y="88.7">PG0</text>
<text x="119.6" y="88.7">PH0</text>
<text x="127.7" y="87.7">P$29</text>
<text x="92.2" y="94.7">P$116</text>
<text x="93.1" y="90">P$50</text>
<text x="102.1" y="91">PG1</text>
<text x="102.1" y="95.7">PJ0</text>
<text x="119.6" y="91">PH1</text>
<text x="119.6" y="93.4">PH2</text>
<text x="119.6" y="95.7">PH3</text>
<text x="127.7" y="90">P$30</text>
<text x="127.7" y="92.3">P$31</text>
<text x="127.7" y="94.7">P$32</text>
<text x="92.2" y="97">P$117</text>
<text x="93.1" y="101.6">P$18</text>
<text x="102.1" y="98">PJ1</text>
<text x="127.7" y="101.6">P$81</text>
<text x="93.1" y="104">P$19</text>
<text x="93.1" y="106.3">P$20</text>
<text x="102.1" y="102.7">PK0</text>
<text x="102.1" y="105">PK1</text>
<text x="102.1" y="107.4">PK2</text>
<text x="119.9" y="102.7">PL0</text>
<text x="119.9" y="105">PL1</text>
<text x="119.9" y="107.4">PL2</text>
<text x="127.7" y="104">P$82</text>
<text x="127.7" y="106.3">P$83</text>
<text x="93.1" y="108.7">P$21</text>
<text x="93.1" y="111">P$63</text>
<text x="93.1" y="113.3">P$62</text>
<text x="102.1" y="109.7">PK3</text>
<text x="102.1" y="112">PK4</text>
<text x="119.9" y="109.7">PL3</text>
<text x="119.9" y="112">PL4</text>
<text x="127.7" y="108.7">P$84</text>
<text x="127.7" y="111">P$85</text>
<text x="127.7" y="113.3">P$86</text>
<text x="93.1" y="115.7">P$61</text>
<text x="93.1" y="118">P$60</text>
<text x="102.1" y="114.3">PK5</text>
<text x="102.1" y="116.7">PK6</text>
<text x="102.1" y="119">PK7</text>
<text x="119.9" y="114.3">PL5</text>
<text x="119.9" y="116.7">PL6</text>
<text x="119.9" y="119">PL7</text>
<text x="127.7" y="115.7">P$94</text>
<text x="127.7" y="118">P$93</text>
<text x="93.1" y="122.6">P$78</text>
<text x="93.1" y="125">P$77</text>
<text x="102.1" y="123.7">PM0</text>
<text x="102.1" y="126">PM1</text>
<text x="119.6" y="123.7">PN0</text>
<text x="119.6" y="126">PN1</text>
<text x="127.7" y="122.6">P$107</text>
<text x="127.7" y="125">P$108</text>
<text x="93.1" y="127.3">P$76</text>
<text x="93.1" y="129.6">P$75</text>
<text x="93.1" y="132">P$74</text>
<text x="102.1" y="128.3">PM2</text>
<text x="102.1" y="130.6">PM3</text>
<text x="119.6" y="128.3">PN2</text>
<text x="119.6" y="130.6">PN3</text>
<text x="127.7" y="127.3">P$109</text>
<text x="127.7" y="129.6">P$110</text>
<text x="127.7" y="132">P$111</text>
<text x="93.1" y="134.3">P$73</text>
<text x="93.1" y="136.6">P$72</text>
<text x="102.1" y="133">PM4</text>
<text x="102.1" y="135.3">PM5</text>
<text x="102.1" y="137.6">PM6</text>
<text x="119.6" y="133">PN4</text>
<text x="119.6" y="135.3">PN5</text>
<text x="127.7" y="134.3">P$112</text>
<text x="92.2" y="143.6">P$118</text>
<text x="93.1" y="138.9">P$71</text>
<text x="102.1" y="140">PM7</text>
<text x="127.7" y="143.6">P$5</text>
<text x="92" y="148.3">P$103</text>
<text x="92.2" y="145.9">P$119</text>
<text x="102.1" y="144.6">PP0</text>
<text x="102.1" y="146.9">PP1</text>
<text x="102.1" y="149.3">PP2</text>
<text x="119.5" y="144.6">PQ0</text>
<text x="119.5" y="146.9">PQ1</text>
<text x="119.5" y="149.3">PQ2</text>
<text x="127.7" y="145.9">P$6</text>
<text x="127.7" y="148.3">P$11</text>
<text x="92" y="150.6">P$104</text>
<text x="92" y="152.9">P$105</text>
<text x="92" y="155.2">P$106</text>
<text x="102.1" y="151.6">PP3</text>
<text x="102.1" y="154">PP4</text>
<text x="119.5" y="151.6">PQ3</text>
<text x="119.5" y="154">PQ4</text>
<text x="127.7" y="150.6">P$27</text>
<text x="127.7" y="152.9">P$102</text>
<text x="102.1" y="156.3">PP5</text>
</g>
<g font-size="1.6" fill="#808080">
<text x="178.9" y="16.4">TARGET_VBUS/3.2C</text>
<text x="187.8" y="23.4">USBD_N</text>
<text x="136" y="32.7">TARGET_VBUS/3.2C</text>
<text x="187.9" y="30.4">USBD_P</text>
<text x="185.4" y="37.3">TARGET_ID</text>
<text x="69" y="51.4">TARGET_TCK/SWCLK/6.1A</text>
<text x="69" y="53.7">TARGET_TMS/SWDIO/6.1A</text>
<text x="176.2" y="53.7">USBD_N</text>
<text x="70.6" y="58.3">TARGET_TDO/SWO/6.1E</text>
<text x="75.8" y="56">TARGET_TDI/6.1E</text>
<text x="176.1" y="58.3">TARGET_ID</text>
<text x="168.8" y="65.3">PB0/3.2C</text>
<text x="240.9" y="62.9">TARGET_VBUS/3.2C</text>
<text x="176.3" y="74.6">USBD_P</text>
<text x="199" y="95.6">PN0/3.4D</text>
<text x="222.3" y="95.6">PN1/3.4D</text>
<text x="138.3" y="116.5">USBD_P</text>
<text x="138.3" y="118.9">USBD_N</text>
<text x="201.7" y="144.5">PJ0/3.2D</text>
<text x="201.7" y="158.5">PJ1/3.2D</text>
</g>
<g font-size="1.6" fill="#008000">
<text x="207.1" y="132.9">See PF0 and PF4 for additional LED's used for</text>
<text x="207.1" y="134.6">Ethernet or user application</text>
</g>
</svg>
